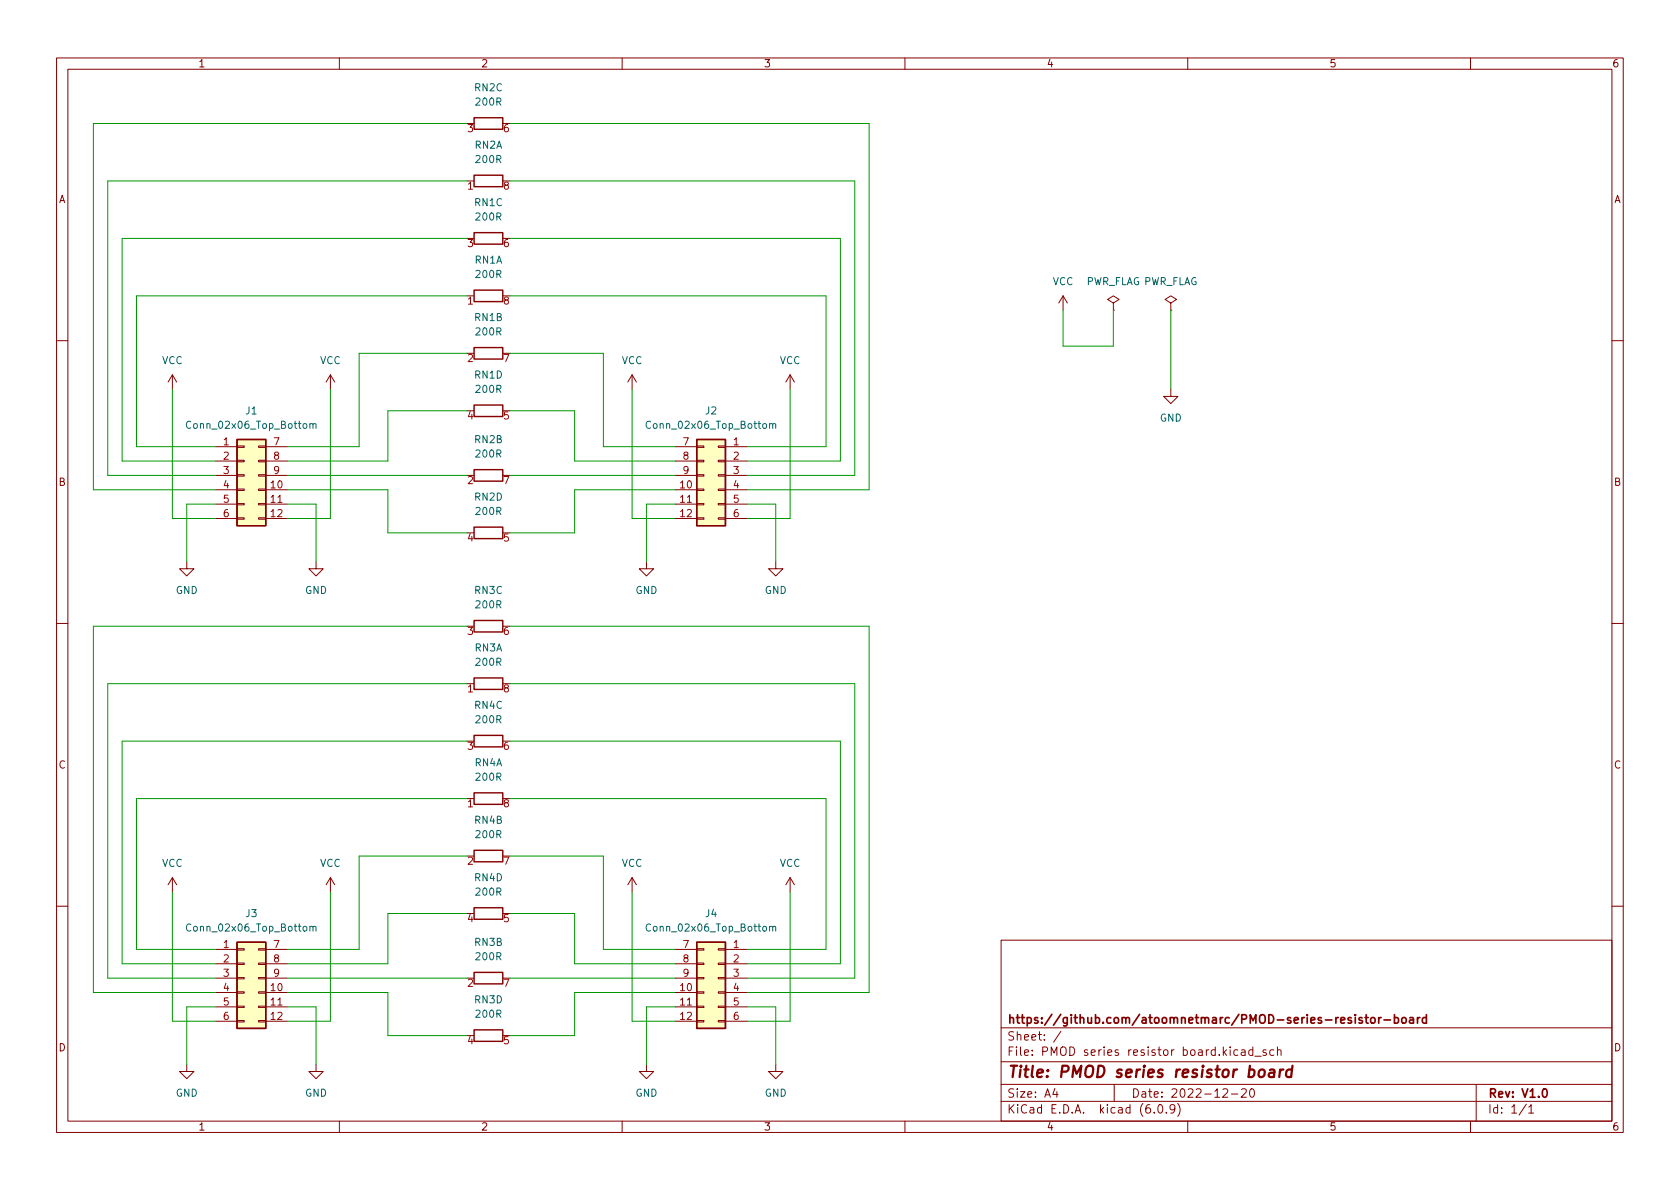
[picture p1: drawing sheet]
<svg xmlns="http://www.w3.org/2000/svg" width="297mm" height="210mm" viewBox="0 0 297 210" stroke-linecap="round" stroke-linejoin="round" font-family="sans-serif">
<g fill="none" stroke="#840000" stroke-width=".18">
<path d="M10 10.2h277v190.1h-277zM12 12.2h273v186.1h-273zM60 10.2v2M110 10.2v2M160 10.2v2M210 10.2v2M260 10.2v2M188 52.3l-.8 1.3M188 52.3v2.6M188 52.3l.7 1.3M196.8 53.6l1.1-.6-1.1-.7-1 .7 1 .6v1.3M196.8 54.9h.1"/>
<path d="M207 53.6l1-.6-1-.7-1 .7 1 .6v1.3M207 54.9h.1M10 60.2h2M30.5 66.3l-.8 1.3M30.5 66.3v2.5M30.5 66.3l.7 1.3M38.1 79h3.8M41.9 78.9h1.3v.2h-1.3zM45.7 78.9h1.3v.2h-1.3zM47 79h3.8M58.4 66.3l-.7 1.3M58.4 66.3v2.5"/>
<path d="M58.4 66.3l.8 1.3M111.8 66.3l-.8 1.3M111.8 66.3v2.5M111.8 66.3l.7 1.3M119.4 79h3.8M123.2 78.9h1.3v.2h-1.3zM127 78.9h1.3v.2h-1.3zM128.3 79h3.8M139.7 66.3l-.8 1.3M139.7 66.3v2.5M139.7 66.3l.8 1.3M207 68.8v1.3h-1.3l1.3 1.3 1.3-1.3h-1.3"/>
<path d="M285 60.2h2M33 99.3v1.3h1.3l-1.3 1.2-1.3-1.2h1.3M38.1 86.6h3.8M38.1 89.1h3.8M38.1 91.7h3.8M38.1 81.5h3.8M38.1 84.1h3.8M41.9 91.6h1.3v.2h-1.3zM41.9 89h1.3v.3h-1.3zM41.9 86.5h1.3v.2h-1.3zM41.9 83.9h1.3v.3h-1.3zM41.9 81.4h1.3v.3h-1.3z"/>
<path d="M45.7 91.6h1.3v.2h-1.3zM45.7 89h1.3v.3h-1.3zM45.7 86.5h1.3v.2h-1.3zM45.7 83.9h1.3v.3h-1.3zM45.7 81.4h1.3v.3h-1.3zM47 86.6h3.8M47 89.1h3.8M47 91.7h3.8M47 81.5h3.8M47 84.1h3.8M55.9 99.3v1.3h1.2l-1.2 1.2-1.3-1.2h1.3M114.3 99.3v1.3h-1.3l1.3 1.2 1.3-1.2h-1.3"/>
<path d="M119.4 86.6h3.8M119.4 89.1h3.8M119.4 91.7h3.8M119.4 81.5h3.8M119.4 84.1h3.8M123.2 91.6h1.3v.2h-1.3zM123.2 89h1.3v.3h-1.3zM123.2 86.5h1.3v.2h-1.3zM123.2 83.9h1.3v.3h-1.3zM123.2 81.4h1.3v.3h-1.3zM127 91.6h1.3v.2h-1.3zM127 89h1.3v.3h-1.3z"/>
<path d="M127 86.5h1.3v.2h-1.3zM127 83.9h1.3v.3h-1.3zM127 81.4h1.3v.3h-1.3zM128.3 86.6h3.8M128.3 89.1h3.8M128.3 91.7h3.8M128.3 81.5h3.8M128.3 84.1h3.8M137.2 99.3v1.3h-1.3l1.3 1.2 1.2-1.2h-1.2M10 110.2h2M285 110.2h2M30.5 155.2v2.5"/>
<path d="M30.5 155.2l-.8 1.3M30.5 155.2l.7 1.3M58.4 155.2v2.5M58.4 155.2l-.7 1.3M58.4 155.2l.8 1.3M111.8 155.2v2.5M111.8 155.2l-.8 1.3M111.8 155.2l.7 1.3M139.7 155.2v2.5M139.7 155.2l-.8 1.3M139.7 155.2l.8 1.3M10 160.2h2"/>
<path d="M38.1 167.9h3.8M38.1 175.5h3.8M38.1 178h3.8M38.1 170.4h3.8M38.1 173h3.8M41.9 177.9h1.3v.3h-1.3zM41.9 175.4h1.3v.2h-1.3zM41.9 172.8h1.3v.3h-1.3zM41.9 170.3h1.3v.3h-1.3zM41.9 167.8h1.3v.2h-1.3zM45.7 177.9h1.3v.3h-1.3zM45.7 175.4h1.3v.2h-1.3z"/>
<path d="M45.7 172.8h1.3v.3h-1.3zM45.7 170.3h1.3v.3h-1.3zM45.7 167.8h1.3v.2h-1.3zM47 167.9h3.8M47 175.5h3.8M47 178h3.8M47 170.4h3.8M47 173h3.8M119.4 167.9h3.8M119.4 175.5h3.8M119.4 178h3.8M119.4 170.4h3.8"/>
<path d="M119.4 173h3.8M123.2 177.9h1.3v.3h-1.3zM123.2 175.4h1.3v.2h-1.3zM123.2 172.8h1.3v.3h-1.3zM123.2 170.3h1.3v.3h-1.3zM123.2 167.8h1.3v.2h-1.3zM127 177.9h1.3v.3h-1.3zM127 175.4h1.3v.2h-1.3zM127 172.8h1.3v.3h-1.3zM127 170.3h1.3v.3h-1.3zM127 167.8h1.3v.2h-1.3zM128.3 167.9h3.8"/>
<path d="M128.3 175.5h3.8M128.3 178h3.8M128.3 170.4h3.8M128.3 173h3.8M177 166.3h108v32h-108zM285 160.2h2M33 188.2v1.3h1.3l-1.3 1.2-1.3-1.2h1.3M38.1 180.6h3.8M41.9 180.5h1.3v.2h-1.3zM45.7 180.5h1.3v.2h-1.3zM47 180.6h3.8M55.9 188.2v1.3h1.2l-1.2 1.2-1.3-1.2h1.3"/>
<path d="M60 198.3v2M110 198.3v2M114.3 188.2v1.3h-1.3l1.3 1.2 1.3-1.2h-1.3M119.4 180.6h3.8M123.2 180.5h1.3v.2h-1.3zM127 180.5h1.3v.2h-1.3zM128.3 180.6h3.8M137.2 188.2v1.3h-1.3l1.3 1.2 1.2-1.2h-1.2M160 198.3v2M177 194.8h108M177 191.8h108M177 187.8h108"/>
<path d="M177 181.8h108M186.5 192.5l-.4 1h1M186.9 193v1M187.6 182.4l-1.3 1.9M197 191.8v3M204.1 196.7v.1M204.9 195.4l.2-.1a.81 .81 0 0 1 .6 .7 .81 .81 0 0 1-.3 .8h-.2a.81 .81 0 0 1-.6-.6 .81 .81 0 0 1 .3-.8zM206.2 196.7v.1M207.7 196l-.3 .3h-.3l-.2-.3 .1-.6 .4-.1 .2 .2a.99 .99 0 0 1-.3 1.3h-.3M208.2 195.1a1.72 1.72 0 0 1 0 2.3M210 198.3v2M216.2 192.7l.6-.2 .2 .2 .1 .3-1 1h1"/>
<path d="M217.7 193.5h1.2M218.9 185.7l-.5-.1-.3 .3v.4l.2 .3h.6M219.5 192.7l.6-.2 .2 .2 .1 .3-1 1h1M219.5 185.7h.6v.9M220.1 186l-.5 .1a.29 .29 0 0 0-.2 .2 .29 .29 0 0 0 .2 .3h.5M221.1 192.7l.2-.2a.81 .81 0 0 1 .6 .7 .81 .81 0 0 1-.3 .8h-.2a.81 .81 0 0 1-.3-1.3zM221.5 185.7l-.4-.1-.3 .3v.4l.1 .3h.6M221.5 185.1v1.5M221.9 186.8h1.1M223.9 185.7l-.4-.1-.2 .2 .1 .3 .5 .1v.4h-.6M225.2 185.7l-.4-.1-.3 .3v.4l.1 .3h.6M225.9 185.8l.2-.2 .3 .1 .1 .9"/>
<path d="M225.9 185.1v1.5M260 198.3v2M261 191.8v6.5M269.9 195.3l-1.3 1.9M270.3 195.8l.4-.5v1.5M270.3 196.8h.9"/>
</g>
<g fill="none" stroke="#840000" stroke-width=".3">
<path d="M241.3 179.9h.6M241.6 179.4v1.3l.3 .2M243.8 179.9v1M244.2 179.9l-.3 .1-.1 .2M246.6 179.4v1.5M250.6 179.9v1M251.1 179.9l-.3 .1-.2 .2M252.2 179.4v1.5M240.8 180l-.3-.1-.2 .2v.3l.5 .1v.4h-.5M242.4 180.1l.2-.2 .5 .2v.5l-.1 .3h-.4l-.2-.1zM244.7 180.4h1.1M246.6 180l.4-.1 .3 .3v.4l-.2 .3h-.5"/>
<path d="M247.9 180.1l.2-.2 .5 .2v.5l-.1 .3h-.4l-.2-.1zM249.3 180h.5l.1 .9M249.9 180.3l-.5 .1a.29 .29 0 0 0-.2 .2 .29 .29 0 0 0 .2 .3h.5M252.2 180l-.4-.1-.3 .3v.4l.1 .3h.6M272.9 192.6l.2-.1a.8 .8 0 0 1 .5 .8 .8 .8 0 0 1-.5 .7 1 1 0 0 1-.2-1.4z"/>
</g>
<path d="M222.7 189.3a.52 .52 0 0 1 .5-.2 .52 .52 0 0 1 .4 .4v.6a.55 .55 0 0 1-.6 .4 .55 .55 0 0 1-.5-.4zM224.5 189.2l.2-.1 .6 .1-.1 1.3M225.3 189.6l-.6 .1a.4 .4 0 0 0-.4 .3 .4 .4 0 0 0 .3 .5l.6-.1M226.3 189.1l-.1 1.4M226.9 189.1l-.4 .1-.2 .3M228.4 189.2a.66 .66 0 0 0-1 .3v.6l.1 .3 .2 .1 .6-.1M228.5 188.5l-.2 2" fill="none" stroke="#840000" stroke-width=".4"/>
<g fill="none" stroke="#840000" stroke-width=".25">
<path d="M83.8 31h5.1v2h-5.1zM83.8 20.8h5.1v2.1h-5.1zM83.8 41.1h5.1v2.1h-5.1zM83.8 51.3h5.1v2h-5.1zM41.9 77.7h5.1v15.3h-5.1zM83.8 61.5h5.1v2h-5.1zM83.8 71.6h5.1v2.1h-5.1zM123.2 77.7h5.1v15.3h-5.1zM83.8 83.1h5.1v2h-5.1zM83.8 93.2h5.1v2h-5.1zM83.8 109.7h5.1v2.1h-5.1zM83.8 119.9h5.1v2h-5.1z"/>
<path d="M83.8 130h5.1v2.1h-5.1zM83.8 150.4h5.1v2h-5.1zM83.8 140.2h5.1v2h-5.1zM41.9 166.6h5.1v15.3h-5.1zM83.8 160.5h5.1v2.1h-5.1zM83.8 172h5.1v2h-5.1zM123.2 166.6h5.1v15.3h-5.1zM83.8 182.1h5.1v2h-5.1z"/>
</g>
<g fill="#ffffc2" stroke="#ffffc2" stroke-width=".18">
<path d="M41.9 77.7h5.1v15.3h-5.1z"/>
<path d="M123.2 77.7h5.1v15.3h-5.1z"/>
<path d="M41.9 166.6h5.1v15.3h-5.1z"/>
<path d="M123.2 166.6h5.1v15.3h-5.1z"/>
</g>
<g fill="none" stroke="#006464" stroke-width=".18">
<path d="M33.7 74.6a.6 .6 0 0 0-.8 .4 .6 .6 0 0 0 .6 .8l.2-.2M54.8 75l.2-.1 .3 .1v.8M54.8 74.9v.9M55.3 75.1l.2-.2 .3 .1 .1 .8M115 74.6a.6 .6 0 0 0-.8 .4 .6 .6 0 0 0 .6 .8l.2-.2M136.1 75l.2-.1 .3 .1v.8M136.1 74.9v.9M136.6 75.1l.2-.2 .3 .1 .1 .8M33.7 163.5a.6 .6 0 0 0-.8 .4 .6 .6 0 0 0 .6 .8l.2-.2M54.8 163.9l.2-.1 .3 .1v.8M54.8 163.8v.9M55.3 164l.2-.2 .3 .1 .1 .8"/>
<path d="M115 163.5a.6 .6 0 0 0-.8 .4 .6 .6 0 0 0 .6 .8l.2-.2M136.1 163.9l.2-.1 .3 .1v.8M136.1 163.8v.9M136.6 164l.2-.2 .3 .1 .1 .8"/>
</g>
<g fill="none" stroke="#009600" stroke-width=".18">
<path d="M82.5 32h-63.5v52.1h19.1M82.5 21.8h-66v64.8h21.6M90.2 32h60.9v52.1h-19M90.2 21.8h63.5v64.8h-21.6M82.5 52.3h-58.4v26.7h14M82.5 42.2h-60.9v39.3h16.5M90.2 52.3h55.8v26.7h-13.9M90.2 42.2h58.4v39.3h-16.5M188 54.9v6.3h8.8v-6.3M207 54.9v13.9M30.5 68.8v22.9h7.6M58.4 68.8v22.9h-7.6"/>
<path d="M82.5 62.5h-19v16.5h-12.7M82.5 72.6h-13.9v8.9h-17.8M90.2 62.5h16.5v16.5h12.7M90.2 72.6h11.4v8.9h17.8M111.8 68.8v22.9h7.6M139.7 68.8v22.9h-7.6M38.1 89.1h-5.1v10.2M50.8 84.1h31.7M50.8 89.1h5.1v10.2M50.8 86.6h17.8v7.6h13.9M90.2 84.1h29.2M119.4 89.1h-5.1v10.2"/>
<path d="M119.4 86.6h-17.8v7.6h-11.4M132.1 89.1h5.1v10.2M82.5 110.7h-66v64.8h21.6M90.2 110.7h63.5v64.8h-21.6M82.5 120.9h-63.5v52.1h19.1M82.5 131.1h-60.9v39.3h16.5M90.2 120.9h60.9v52.1h-19M90.2 131.1h58.4v39.3h-16.5M30.5 157.7v22.9h7.6M58.4 157.7v22.9h-7.6M82.5 141.2h-58.4v26.7h14M82.5 151.4h-19v16.5h-12.7"/>
<path d="M90.2 151.4h16.5v16.5h12.7M90.2 141.2h55.8v26.7h-13.9M111.8 157.7v22.9h7.6M139.7 157.7v22.9h-7.6M38.1 178h-5.1v10.2M50.8 175.5h17.8v7.6h13.9M50.8 178h5.1v10.2M50.8 173h31.7M82.5 161.5h-13.9v8.9h-17.8M90.2 173h29.2M90.2 161.5h11.4v8.9h17.8M119.4 175.5h-17.8v7.6h-11.4"/>
<path d="M119.4 178h-5.1v10.2M132.1 178h5.1v10.2"/>
</g>
<text font-size="2.8" fill="#840000" x="178" y="190.6">Title: PMOD series resistor board</text>
<g font-size="2.1" fill="#840000">
<text x="178" y="184">Sheet: /</text>
<text x="178" y="181">https://github.com/atoomnetmarc/PMOD-series-resistor-board</text>
<text x="178" y="186.7">File: PMOD series resistor board.kicad_sch</text>
<text x="178" y="196.9">KiCad E.D.A. kicad (6.0.9)</text>
<text x="178" y="194.1">Size: A4</text>
<text x="200" y="194.1">Date: 2022-12-20</text>
<text x="263" y="194.1">Rev: V1.0</text>
<text x="263" y="196.9">Id: 1/1</text>
</g>
<g font-size="1.8" fill="#840000">
<text x="35" y="11.9">1</text>
<text x="85" y="11.9">2</text>
<text x="135" y="11.9">3</text>
<text x="185" y="11.9">4</text>
<text x="235" y="11.9">5</text>
<text x="285" y="11.9">6</text>
<text x="10.3" y="35.9">A</text>
<text x="285.3" y="35.9">A</text>
<text x="10.3" y="85.9">B</text>
<text x="285.3" y="85.9">B</text>
<text x="10.3" y="135.9">C</text>
<text x="285.3" y="135.9">C</text>
<text x="10.3" y="185.9">D</text>
<text x="285.3" y="185.9">D</text>
<text x="35" y="199.9">1</text>
<text x="85" y="199.9">2</text>
<text x="135" y="199.9">3</text>
<text x="185" y="199.9">4</text>
<text x="235" y="199.9">5</text>
<text x="285" y="199.9">6</text>
</g>
<g font-size="1.8" fill="#006464">
<text x="84" y="16.1">RN2C</text>
<text x="84.2" y="18.7">200R</text>
<text x="84" y="26.3">RN2A</text>
<text x="84.2" y="28.8">200R</text>
<text x="84" y="36.4">RN1C</text>
<text x="84.2" y="39">200R</text>
<text x="84" y="46.6">RN1A</text>
<text x="84.2" y="49.1">200R</text>
<text x="186.1" y="50.4">VCC</text>
<text x="191.9" y="50.4">PWR_FLAG PWR_FLAG</text>
<text x="84" y="56.8">RN1B</text>
<text x="84.2" y="59.3">200R</text>
<text x="28.6" y="64.4">VCC</text>
<text x="56.6" y="64.4">VCC</text>
<text x="109.9" y="64.4">VCC</text>
<text x="137.8" y="64.4">VCC</text>
<text x="84" y="66.9">RN1D</text>
<text x="84.2" y="69.5">200R</text>
<text x="33.5" y="75.8">Conn_02x06_Top_Bottom</text>
<text x="43.5" y="73.3">J1</text>
<text x="114.8" y="75.8">Conn_02x06_Top_Bottom</text>
<text x="124.7" y="73.3">J2</text>
<text x="205" y="74.5">GND</text>
<text x="84" y="78.4">RN2B</text>
<text x="84.2" y="80.9">200R</text>
<text x="84" y="88.5">RN2D</text>
<text x="84.2" y="91.1">200R</text>
<text x="31.1" y="105">GND</text>
<text x="53.9" y="105">GND</text>
<text x="84" y="105">RN3C</text>
<text x="84.2" y="107.6">200R</text>
<text x="112.3" y="105">GND</text>
<text x="135.2" y="105">GND</text>
<text x="84" y="115.2">RN3A</text>
<text x="84.2" y="117.7">200R</text>
<text x="84" y="125.3">RN4C</text>
<text x="84.2" y="127.9">200R</text>
<text x="84" y="135.5">RN4A</text>
<text x="84.2" y="138">200R</text>
<text x="84" y="145.7">RN4B</text>
<text x="84.2" y="148.2">200R</text>
<text x="28.6" y="153.3">VCC</text>
<text x="56.6" y="153.3">VCC</text>
<text x="84" y="155.8">RN4D</text>
<text x="109.9" y="153.3">VCC</text>
<text x="137.8" y="153.3">VCC</text>
<text x="84.2" y="158.4">200R</text>
<text x="33.5" y="164.7">Conn_02x06_Top_Bottom</text>
<text x="43.5" y="162.2">J3</text>
<text x="84" y="167.3">RN3B</text>
<text x="114.8" y="164.7">Conn_02x06_Top_Bottom</text>
<text x="124.7" y="162.2">J4</text>
<text x="84.2" y="169.8">200R</text>
<text x="84" y="177.4">RN3D</text>
<text x="84.2" y="180">200R</text>
<text x="31.1" y="193.9">GND</text>
<text x="53.9" y="193.9">GND</text>
<text x="112.3" y="193.9">GND</text>
<text x="135.2" y="193.9">GND</text>
</g>
<g font-size="1.8" fill="#a90000">
<text x="82.7" y="23.4">3</text>
<text x="89" y="23.4">6</text>
<text x="82.7" y="33.5">1</text>
<text x="89" y="33.5">8</text>
<text x="82.7" y="43.7">3</text>
<text x="89" y="43.7">6</text>
<text x="82.7" y="53.8">1</text>
<text x="89" y="53.8">8</text>
<text x="82.7" y="64">2</text>
<text x="89" y="64">7</text>
<text x="82.7" y="74.2">4</text>
<text x="89" y="74.2">5</text>
<text x="39.5" y="78.7">1</text>
<text x="39.5" y="81.3">2</text>
<text x="39.5" y="83.8">3</text>
<text x="48.4" y="78.7">7</text>
<text x="48.4" y="81.3">8</text>
<text x="48.4" y="83.8">9</text>
<text x="120.8" y="78.7">7</text>
<text x="120.8" y="81.3">8</text>
<text x="120.8" y="83.8">9</text>
<text x="129.7" y="78.7">1</text>
<text x="129.7" y="81.3">2</text>
<text x="129.7" y="83.8">3</text>
<text x="39.5" y="86.4">4</text>
<text x="39.5" y="88.9">5</text>
<text x="47.9" y="86.4">10</text>
<text x="47.9" y="88.9">11</text>
<text x="82.7" y="85.6">2</text>
<text x="89" y="85.6">7</text>
<text x="120.3" y="86.4">10</text>
<text x="120.3" y="88.9">11</text>
<text x="129.7" y="86.4">4</text>
<text x="129.7" y="88.9">5</text>
<text x="39.5" y="91.4">6</text>
<text x="47.9" y="91.4">12</text>
<text x="82.7" y="95.8">4</text>
<text x="89" y="95.8">5</text>
<text x="120.3" y="91.4">12</text>
<text x="129.7" y="91.4">6</text>
<text x="82.7" y="112.3">3</text>
<text x="89" y="112.3">6</text>
<text x="82.7" y="122.4">1</text>
<text x="89" y="122.4">8</text>
<text x="82.7" y="132.6">3</text>
<text x="89" y="132.6">6</text>
<text x="82.7" y="142.7">1</text>
<text x="89" y="142.7">8</text>
<text x="82.7" y="152.9">2</text>
<text x="89" y="152.9">7</text>
<text x="39.5" y="167.6">1</text>
<text x="48.4" y="167.6">7</text>
<text x="82.7" y="163.1">4</text>
<text x="89" y="163.1">5</text>
<text x="120.8" y="167.6">7</text>
<text x="129.7" y="167.6">1</text>
<text x="39.5" y="170.2">2</text>
<text x="39.5" y="172.7">3</text>
<text x="48.4" y="170.2">8</text>
<text x="48.4" y="172.7">9</text>
<text x="120.8" y="170.2">8</text>
<text x="120.8" y="172.7">9</text>
<text x="129.7" y="170.2">2</text>
<text x="129.7" y="172.7">3</text>
<text x="39.5" y="175.3">4</text>
<text x="39.5" y="177.8">5</text>
<text x="47.9" y="175.3">10</text>
<text x="47.9" y="177.8">11</text>
<text x="82.7" y="174.5">2</text>
<text x="89" y="174.5">7</text>
<text x="120.3" y="175.3">10</text>
<text x="120.3" y="177.8">11</text>
<text x="129.7" y="175.3">4</text>
<text x="129.7" y="177.8">5</text>
<text x="39.5" y="180.3">6</text>
<text x="47.9" y="180.3">12</text>
<text x="82.7" y="184.7">4</text>
<text x="89" y="184.7">5</text>
<text x="120.3" y="180.3">12</text>
<text x="129.7" y="180.3">6</text>
</g>
</svg>
